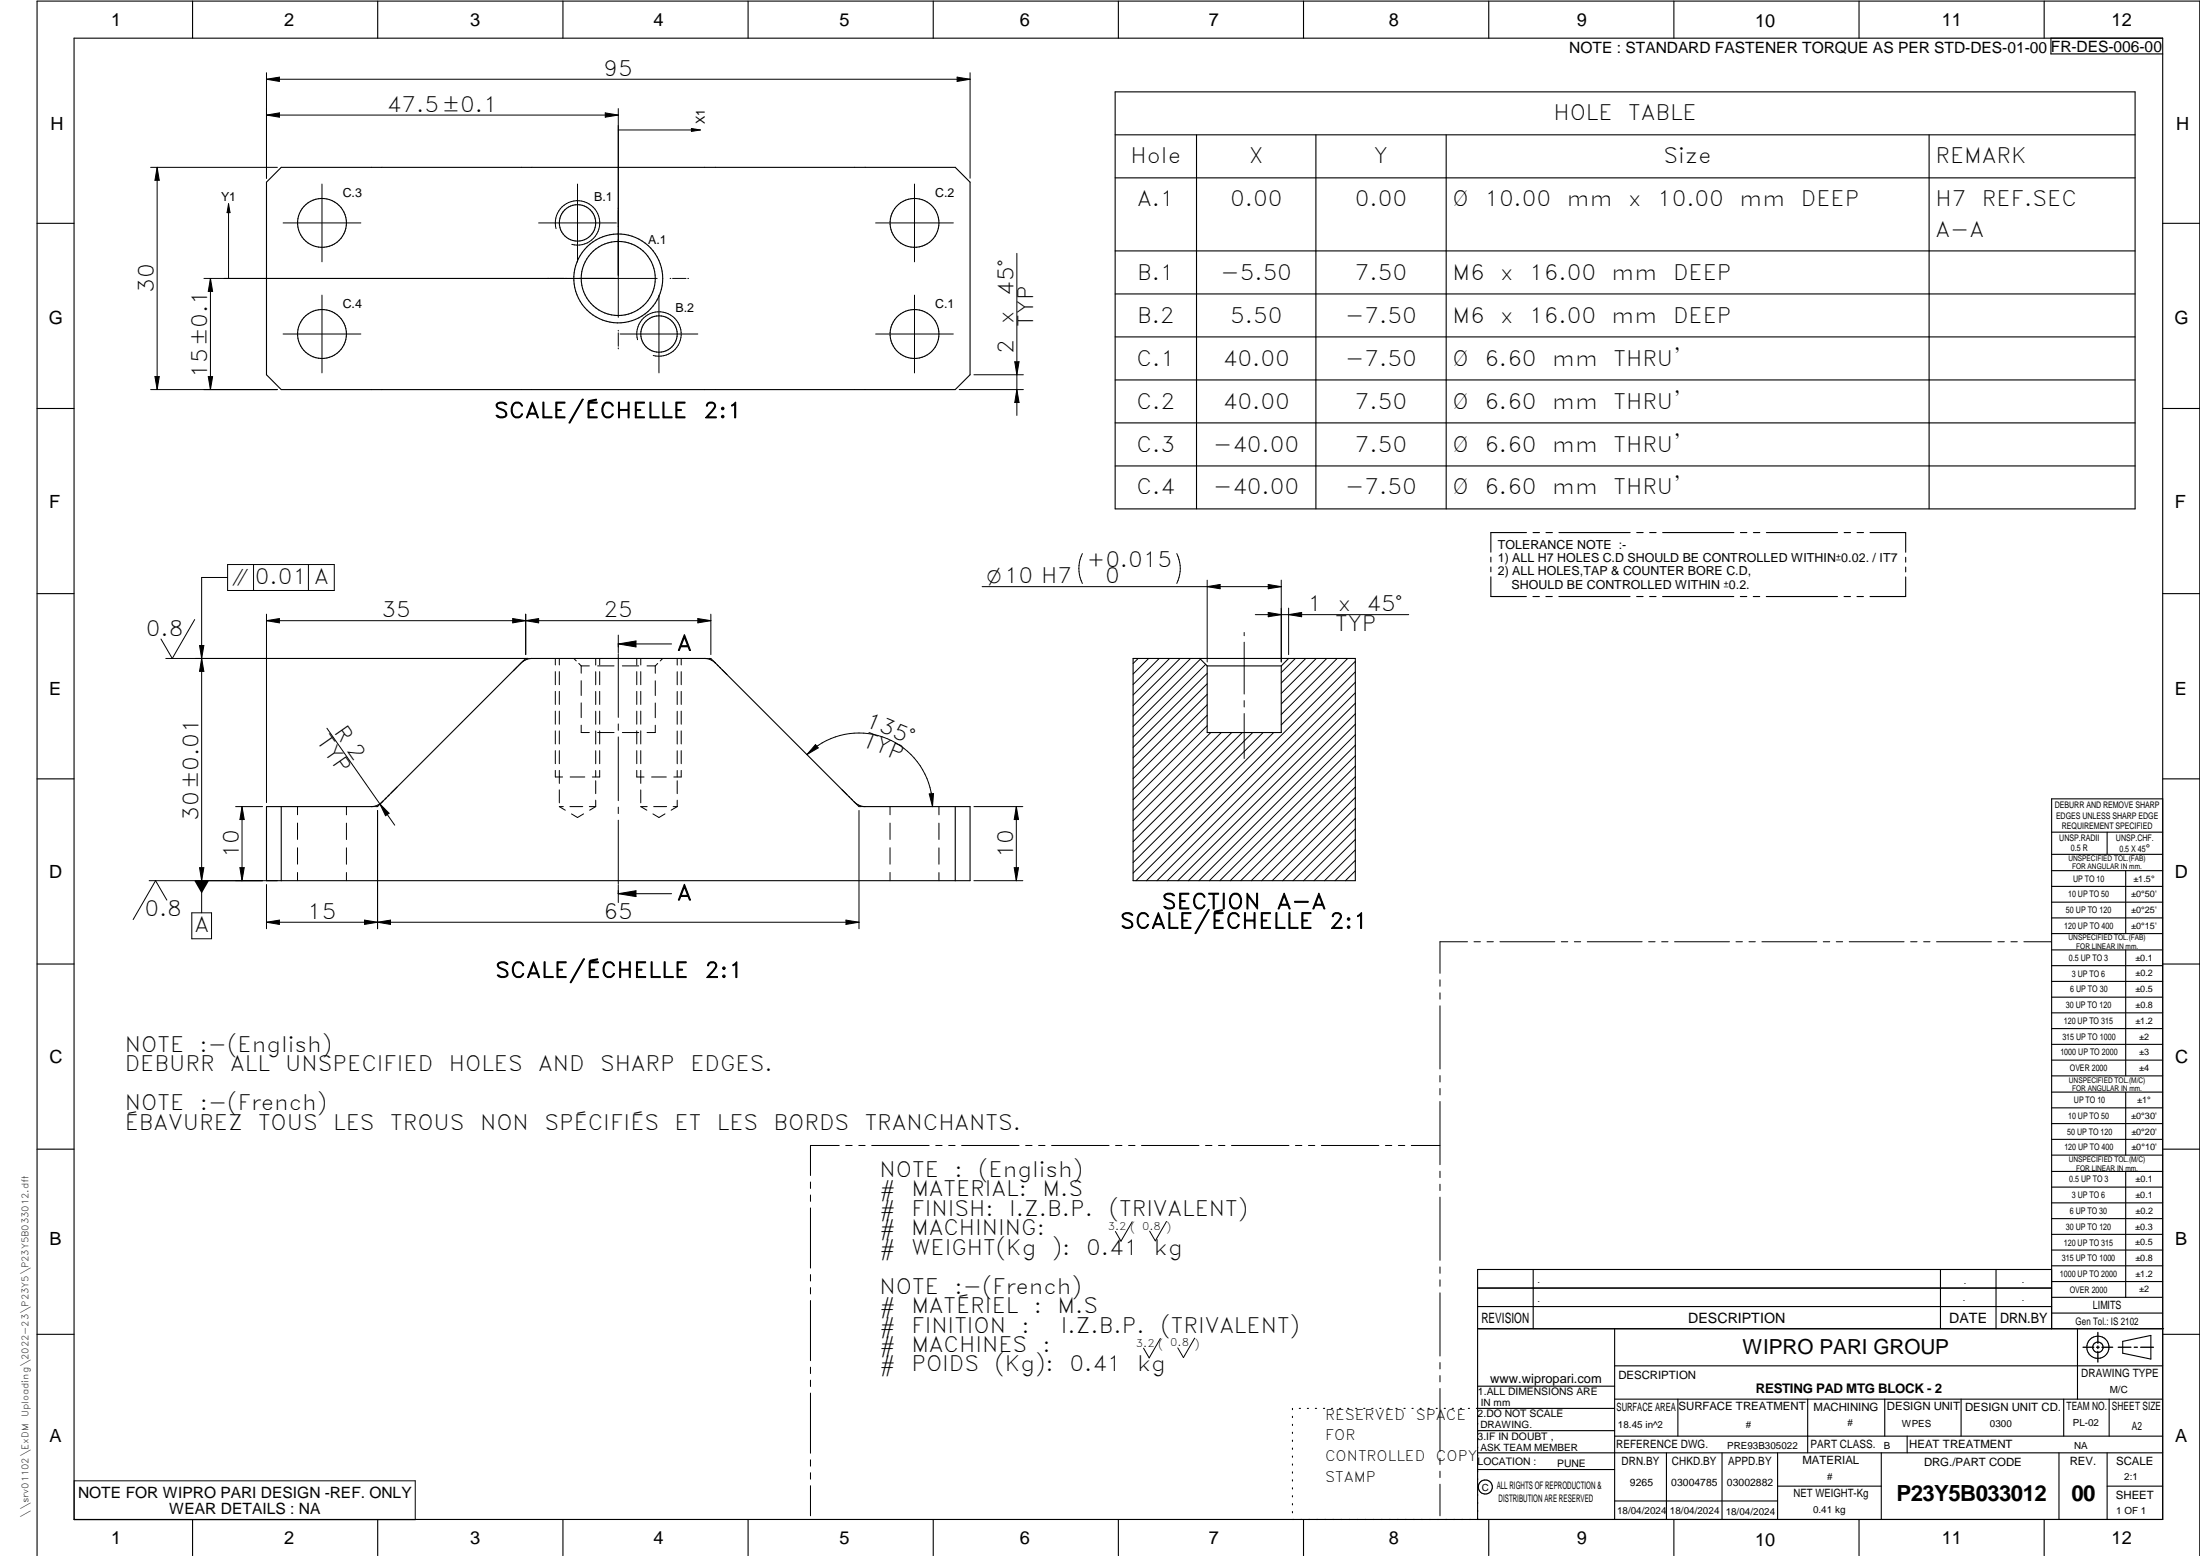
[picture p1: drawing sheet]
<svg xmlns="http://www.w3.org/2000/svg" width="594mm" height="420mm" viewBox="0 0 594 420" stroke-linecap="round" stroke-linejoin="round" font-family="sans-serif">
<g fill="none" stroke="#000" stroke-width=".3">
<path d="M20 10.3h564v400h-564zM52 .3v10M102 .3v10M152 .3v10M202 .3v10M252 .3v10M302 .3v10M352 .3v10M402 .3v10M452 .3v10M502 .3v10M552 .3v10"/>
<path d="M553.8 10.3v4.3h30.2M301.1 36.4h275.5M301.1 24.8h275.5v112.6h-275.5zM323.1 36.4v101M355.3 36.4v101M390.5 36.4v101M520.9 36.4v101M75.9 45.2h182.1l4 4v52l-4 4h-182.1l-3.9-4v-52zM301.1 48h275.5M10 60.3h10M243.9 66a6.6 6.6 0 0 0 9.5-6 6.6 6.6 0 0 0-9.7-5.6 6.6 6.6 0 0 0-.5 11.2l.7 .4M301.1 67.8h275.5"/>
<path d="M301.1 79.4h275.5M584 60.3h10M243.9 96a6.6 6.6 0 0 0 9.7-5.7 6.6 6.6 0 0 0-9.6-5.9 6.6 6.6 0 0 0-.8 11.2l.7 .4M301.1 91h275.5M10 110.3h10M301.1 102.6h275.5M301.1 114.2h275.5M584 110.3h10M301.1 125.8h275.5M402.6 150.5v1.3M402.6 153.1v1.3M402.6 155.8v5.3h9.6"/>
<path d="M412.2 143.8h-9.6v5.3M414 143.8h1.7M417.5 143.8h1.7M421 143.8h19.2M442 143.8h1.7M445.5 143.8h1.7M449 143.8h19.2M470 143.8h1.7M473.5 143.8h1.7M477 143.8h19.2M498 143.8h1.7M501.5 143.8h1.7"/>
<path d="M505 143.8h9.6v5.3M514.6 155.8v5.3h-9.6M514.6 150.5v1.3M514.6 153.1v1.3M10 160.3h10M306 177.8h60v60h-60zM324 177.8l2 2M326 179.8h20M346 179.8v18h-20v-18M348 177.8l-2 2M413.9 161.1h1.8M417.4 161.1h1.8"/>
<path d="M421 161.1h19.2M442 161.1h1.7M445.4 161.1h1.8M449 161.1h19.2M470 161.1h1.7M473.4 161.1h1.8M477 161.1h19.2M498 161.1h1.7M501.5 161.1h1.7M584 160.3h10M10 210.3h10M72 217.8h28.3l1.8-.4 1-.8 38.2-38a3.8 3.8 0 0 1 2.3-.8h46.7l1.8 .4 1 .8 38.2 38a3.8 3.8 0 0 0 2.3 .8h28.4v20h-190z"/>
<path d="M75.9 217.8v20M258 217.8v20M584 215.7h-30v143.1M584 210.3h10M554 230.7h30M554 224.7h30M554 235.1h30M554 239.4h30M569 224.7v6M574 235.1v17M554 243.6h30M554 247.9h30"/>
<path d="M554 252.1h30M554 256.5h30M574 256.5v34M10 260.3h10M554 260.8h30M554 265h30M554 269.3h30M554 273.5h30M554 277.7h30M584 260.3h10M554 282h30M554 286.3h30"/>
<path d="M554 290.5h30M554 294.9h30M554 299.1h30M574 294.9v17M10 310.3h10M554 303.4h30M554 307.7h30M554 311.9h30M554 316.3h30M574 316.3v34M584 310.3h10M554 320.5h30"/>
<path d="M554 324.8h30M554 329.1h30M554 333.3h30M554 337.5h30M399 358.8h185.3M399 352.8h155M399 347.8h155M414 342.8v16M436 358.8v51.5M524 342.8v16M539 342.8v16M554 342.8h-155v67.5"/>
<path d="M554 341.8h30M554 346.1h30M554 350.3h30M554 354.6h30M561 358.8v19M10 360.3h10M399 374.3h37M436 368.8h148M436 377.8h148M453.1 377.8v10M488.1 377.8v14.5M508.9 377.8v10"/>
<path d="M529.6 377.8v10M557.3 377.8v10M569.5 377.8v10M573.2 362.2l7.6-1.6v6.4l-7.6-1.6zM584 360.3h10M349 380.3v.3M349 382.4v.4M349 384.6v.3M349 386.7v.4M349 388.9v.3M349 391v.4M349 393.2v.3"/>
<path d="M349 395.3v.3M349 397.4v.4M349 399.6v.3M350.9 380.3h.3M353 380.3h.3M355.2 380.3h.3M357.4 380.3h.3M359.6 380.3h.3M361.7 380.3h.3M363.9 380.3h.3M366.1 380.3h.3M368.3 380.3h.3"/>
<path d="M370.4 380.3h.3M372.6 380.3h.3M374.8 380.3h.3M376.9 380.3h.4M379.1 380.3h.3M381.3 380.3h.3M383.4 380.3h.4M385.6 380.3h.4M387.8 380.3h.3M390 380.3h.3M392.1 380.3h.4M394.3 380.3h.4"/>
<path d="M396.5 380.3h.3M399 396.8h37M399 392.3h185M399 386.3h37M436 387.8h148M436 380.3h-37.3M450 392.3v18M465 392.3v18M480 392.3v18M508 392.3v18M515 387.8v4.5M556 392.3v18"/>
<path d="M569 392.3v18M52 410.3v9.8M102 410.3v9.8M152 410.3v9.8M202 410.3v9.8M252 410.3v9.8M302 410.3v9.8M349 401.7v.4M349 403.9v.3M349 406v.4M349 408.2v.3M352 410.3v9.8"/>
<path d="M402 410.3v9.8M436 405.3h44M452 410.3v9.8M480 401.3h28M502 410.3v9.8M552 410.3v9.8M569 401.3h15M10 420.1v-419.8h584v419.8"/>
<circle cx="87" cy="60.2" r="6.6"/>
<circle cx="155.9" cy="60.2" r="4.9"/>
<circle cx="167" cy="75.2" r="10"/>
<circle cx="167" cy="75.2" r="12"/>
<circle cx="87" cy="90.2" r="6.6"/>
<circle cx="178" cy="90.2" r="4.9"/>
<circle cx="566.5" cy="363.8" r="1.4"/>
<circle cx="566.5" cy="363.8" r="3"/>
<circle cx="401.1" cy="401.5" r="1.91"/>
</g>
<g fill="none" stroke="#000" stroke-width=".27">
<path d="M72 19.6v28.5M262 19.6v28.5M72 21.4l3.5-.6v1.2zM72 31.1l3.5-.6v1.1zM72 31.1h95M72 21.4h190M163.4 30.5l3.6 .6-3.6 .5zM167 29.3v56.4M167 35.1h22.1M186.7 34.7l2.4 .4-2.4 .4zM258.5 20.8l3.5 .6-3.5 .6zM40.7 45.2h34.2"/>
<path d="M42.4 45.2l.6 3.5h-1.2zM42.4 45.2v60M61.7 55v20.2M61.7 55l.4 2.4h-.8zM86.9 49.7v21M155.9 49.7v21M246.9 49.7v21M55.1 75.2h122.4M56.8 75.2v30M56.8 75.2l.6 3.5h-1.2zM76.4 60.2h21M86.9 79.7v21"/>
<path d="M145.5 60.2h20.9M150.1 61.7a6 6 0 0 1 5.3-7.5 6 6 0 0 1 6.5 6.5 6 6 0 0 1-7.5 5.3M177.9 79.7v21M180.9 75.2h.3M181.6 75.2h3.6M185.7 75.2h.2M236.4 60.2h21M246.9 79.7v21M274.6 68.4v43.8M76.4 90.2h21M167 89.2v.2M167 89.9v3.6"/>
<path d="M167 94v.2M167.4 90.2h21M172.2 91.7a6 6 0 0 1 5.3-7.5 6 6 0 0 1 6.4 6.5 6 6 0 0 1-7.5 5.3M236.4 90.2h21M274 97.7h1.2l-.6 3.5zM40.7 105.2h34.2M41.8 101.7h1.2l-.6 3.5zM56.2 101.7h1.2l-.6 3.5zM259 105.2h17.3M263 101.2h13.3M274.6 105.2l.6 3.5h-1.2zM61.5 155.9h-7v90.6"/>
<path d="M61.5 152.4h28.8v7h-28.8zM68.5 152.4v7M83.3 152.4v7M265.2 158.4h80.8M292.3 149.5a9 9 0 0 0 0 8M317.8 149.5a9 9 0 0 1 0 8M326 156.7v22.1M326 158.4l3.5-.6v1.2zM342.5 157.8l3.5 .6-3.5 .6zM346 156.7v22.1M44.8 177.8h97.9M52.6 167.3l-6.1 10.5-3-5.2"/>
<path d="M53.9 174.3h1.1l-.5 3.5zM54.5 177.8l.5 3.5h-1.1zM72 167.6l3.5-.6v1.2zM72 167.6h120M72 165.8v50.9M138.4 167l3.6 .6-3.6 .6zM140.2 179.6l-.3 .2M140.7 179.1l-.3 .2M142 165.8v11M142 167.6l3.5-.6v1.2zM142 177.8l-1.1 1M142.9 177.8h.1"/>
<path d="M143.1 177.8h.5M150 177.8v1.8M151 177.8v1.8M155 177.8l.6 .7M156.3 179.1l.6 .7M156.9 179.8v2M156.9 179.8h2.2M160.9 177.8v1.8M161.4 179.8h4.4M161.9 177.8v1.8M167 171.5v4.8M167 176.5v17.2"/>
<path d="M167 173.9h14.3M167 173.9l4.7-.8v1.6zM168.1 179.8h4.4M172 177.8v1.8M173 177.8v1.8M174.7 179.8h2.2M176.9 179.8v2M177.6 179.2l-.7 .6M179 177.8l-.7 .7M182.9 177.8v1.8M184 177.8v1.8M188.4 167l3.6 .6-3.6 .6z"/>
<path d="M190.3 177.8h.5M190.9 177.8h.1M191.2 177.8h.1M191.4 177.8h.6l1.3 1.3M192 165.8v11M193.6 179.5l.3 .3M307.4 177.8l-1.4 1.4M310.2 177.8l-4.2 4.2M313 177.8l-7 7M315.8 177.8l-9.8 9.9M318.7 177.8l-12.7 12.7M321.5 177.8l-15.5 15.5"/>
<path d="M324.2 178l-18.2 18.2M325.6 179.4l-19.6 19.6M336 170.8v.9M336 173.4v14M339 166h41.4M342.5 165.4l3.5 .6-3.5 .5zM348 164.2v12.6M348 166l3.5-.6v1.1zM349.8 177.8l-3.8 3.8M352.6 177.8l-6.6 6.6M355.4 177.8l-9.4 9.5M358.3 177.8l-12.3 12.3"/>
<path d="M361.1 177.8l-15.1 15.1M363.9 177.8l-17.9 17.9M366 178.6l-59.2 59.2M88.3 196.6l18.3 26.2M139.7 180.1l-1.1 1M150 181.4v3.5M150 186.7v3.5M150 192v3.6M150 197.4v3.5M151 181.4v3.5M151 186.7v3.5M151 192v3.6"/>
<path d="M151 197.4v3.5M156.9 195.8v2h2.2M156.9 183.8v4M156.9 189.8v4M160.9 181.4v3.5M160.9 186.7v3.5M160.9 192v3.6M160.9 197.4v3.5M161.4 197.8h4.4M161.9 181.4v3.5M161.9 186.7v3.5M161.9 192v3.6"/>
<path d="M161.9 197.4v3.5M167 195.5v1.7M167 199v17.2M168.1 197.8h4.4M172 181.4v3.5M172 186.7v3.5M172 192v3.6M172 197.4v3.5M173 181.4v3.5M173 186.7v3.5M173 192v3.6M173 197.4v3.5"/>
<path d="M176.9 195.8v2h-2.2M176.9 183.8v4M176.9 189.8v4M182.9 181.4v3.5M182.9 186.7v3.5M182.9 192v3.6M182.9 197.4v3.5M184 181.4v3.5M184 186.7v3.5M184 192v3.6M184 197.4v3.5M194.3 180.1l.3 .4"/>
<path d="M195 180.8l1.3 1.4M326 181.8l-20 20M326 184.6l-20 20M326 187.5l-20 20M326 190.3l-20 20M326 193.1l-20 20M326 196l-20 20M327 197.8l-21 21M329.8 197.8l-23.8 23.8M332.6 197.8l-26.6 26.6M335.4 197.8l-29.4 29.5M336 189.2v1.7"/>
<path d="M336 192.7v12.1M338.3 197.8l-32.3 32.3M341.1 197.8l-35.1 35.1M343.9 197.8l-37.9 38M366 198.4l-39.4 39.4M366 195.6l-42.3 42.2M366 192.7l-45.1 45.1M366 189.9l-47.9 47.9M366 187.1l-50.8 50.7M366 184.2l-53.6 53.6M366 181.4l-56.4 56.4M63.6 217.8h7.3"/>
<path d="M65.4 217.8v20M65.4 217.8l.5 3.5h-1.1zM80.3 217.8v2.2M93.5 217.8v2.2M100.3 217.8h.5M100.9 217.8h.1M101.2 217.8h.1M102 218.8v32M102.6 217.1l2.5 2.5-1 .7zM103.5 216.2l-1.5 1.6h-.6M104.3 215.4l-.3 .4M105.2 214.6l-.4 .4"/>
<path d="M107.2 212.6l-1.6 1.6M150 208v1.8h1.9M150 202.7v3.5M151 213.3v3.5M151 202.7v3.5M151 208v3.5M152.1 217.8h-1.1l1.6 1M153.9 217.8h3.5M154 209.8h3.9M154.3 219.8l1.6 .9 1.7-.9M159.1 217.8h1.8M160.9 210.8v3.5"/>
<path d="M160.9 216.1v1.7M160.9 217.8l-1.7 1M160.9 202.7v3.5M160.9 208v1.8M161.9 208v1.8h-2M161.9 202.7v3.5M167 218v1.7M172 202.7v3.5M172 208v1.8h1.9M173 202.7v3.5M173 208v3.5M173 213.3v3.5"/>
<path d="M174.8 217.8h-1.8l1.7 1M176 209.8h3.9M176.3 219.8l1.6 .9 1.7-.9M176.5 217.8h3.5M181.8 217.8h1.1M182.9 202.7v3.5M182.9 208v1.8M182.9 210.8v3.5M182.9 216.1v1.7M182.9 217.8l-1.7 1M184 202.7v3.5M184 208v1.8h-2.1"/>
<path d="M217.9 203.8a19.9 19.9 0 0 1 21.7-4.3 19.9 19.9 0 0 1 12.2 18.3M220.2 201.1l.8 .9-3.1 1.8zM227.3 213.2l1.5 1.4M229.1 215l.4 .3M229.8 215.7l.4 .3M230.5 216.4l1.5 1.4h.5M232 218.8v32M232.6 217.8h.1M232.9 217.8h.1M233.1 217.8h.5M240.3 217.8v2.2M250.9 214.4l1.2-.1-.3 3.5z"/>
<path d="M253.5 217.8v2.2M263 217.8h13.2M274.4 217.8l.6 3.5h-1.1zM274.4 217.8v20M366 218.2l-19.6 19.6M366 215.3l-22.5 22.5M366 212.5l-25.3 25.3M366 209.7l-28.1 28.1M366 206.9l-31 30.9M366 204l-33.8 33.8M366 201.2l-36.6 36.6M40.3 237.8h34.6"/>
<path d="M53.9 234.3h1.1l-.5 3.5zM64.8 234.3h1.1l-.5 3.5zM72 238.8v12M80.3 222.2v4.5M80.3 228.9v4.4M80.3 235.6v2.2M93.5 222.3v4.4M93.5 228.9v4.5M93.5 235.6v2.2M167 221.5v17.2M167 238.9v4.8M240.3 222.2v4.5"/>
<path d="M240.3 228.9v4.4M240.3 235.6v2.2M253.5 222.3v4.4M253.5 228.9v4.5M253.5 235.6v2.2M263 237.8h13.2M273.9 234.3h1.1l-.6 3.5zM366 232.3l-5.5 5.5M366 229.5l-8.3 8.3M366 226.7l-11.2 11.1M366 223.8l-14 14M366 221l-16.8 16.8"/>
<path d="M366 235.1l-2.7 2.7M45.1 243.1l-3.1-5.3-6 10.5M51.8 246.5h5.3v7h-5.3zM72 249l3.5-.5v1.1zM72 249h160M98.4 248.5l3.6 .5-3.6 .6zM102 249l3.4-.5v1.1zM167 241.3l4.7-.8v1.6zM167 241.3h14.3M228.4 248.5l3.6 .5-3.6 .6zM396.3 254.3h-7.5v8.5M398 254.3h1.8"/>
<path d="M401.5 254.3h1.8M405 254.3h14.9M421.6 254.3h1.7M425.1 254.3h1.7M428.6 254.3h14.8M445.2 254.3h1.7M448.7 254.3h1.7M452.2 254.3h14.8M468.8 254.3h1.7M472.3 254.3h1.7M475.8 254.3h14.8M492.4 254.3h1.7"/>
<path d="M495.9 254.3h1.7M499.4 254.3h14.8M515.9 254.3h1.8M519.4 254.3h1.8M522.9 254.3h14.9M539.5 254.3h1.7M543 254.3h1.7M546.5 254.3h7.4M388.8 264.6v1.7M388.8 268.1v1.7M388.8 271.6v17M388.8 290.4v1.8"/>
<path d="M388.8 293.9v1.8M388.8 297.4v17.1M218.9 319.2v1.7M226.6 309.3h-7.7v8.1M228.4 309.3h1.7M231.9 309.3h1.7M235.4 309.3h15.5M252.7 309.3h1.7M256.2 309.3h1.7M259.7 309.3h15.5M277 309.3h1.7M280.5 309.3h1.7"/>
<path d="M284 309.3h15.5M301.2 309.3h1.8M304.8 309.3h1.7M308.2 309.3h15.6M325.5 309.3h1.8M329 309.3h1.8M332.5 309.3h15.6M349.8 309.3h1.8M353.3 309.3h1.7M356.8 309.3h15.5M374.1 309.3h1.7M377.6 309.3h1.7"/>
<path d="M381.1 309.3h7.7M388.8 316.3v1.7M388.8 319.8v1.7M218.9 322.7v1.7M218.9 326.2v16.2M305.7 329.9l-3 5.3-1.5-2.7M315 329.8l-3 5.3-1.6-2.7M388.8 323.3v17M218.9 344.2v1.7M218.9 347.7v1.7M218.9 351.2v16.2M388.8 342.1v1.7"/>
<path d="M388.8 345.6v1.7M388.8 349.1v17.1M218.9 369.2v1.7M218.9 372.7v1.7M218.9 376.2v16.2M313.3 361.4l-3 5.3-1.5-2.7M322.6 361.3l-3 5.3-1.6-2.6M388.8 367.9v1.8M388.8 371.4v1.7M388.8 374.9v17.1M20 399.9h92.1v10.5h-92.1zM218.9 394.2v1.7"/>
<path d="M218.9 397.7v1.7M388.8 393.8v1.7M388.8 397.3v1.7M218.9 401.2v8.1M388.8 400.8v8.5"/>
</g>
<path d="M566.5 359.8v2.9M562.5 363.8h2.9M566.1 363.8h.8M566.5 363.5v.7M566.5 364.9v2.9M567.6 363.8h2.9M572 363.8h3.4M576.3 363.8h.9M578.1 363.8h3.4" fill="none" stroke="#000" stroke-width=".36"/>
<g fill="#000">
<path d="M72 31.1l3.5-.6v1.1zM72 21.4l3.5-.6v1.2zM163.4 30.5l3.6 .6-3.6 .5zM186.7 34.7l2.4 .4-2.4 .4zM258.5 20.8l3.5 .6-3.5 .6zM42.4 45.2l.6 3.5h-1.2zM61.7 55l.4 2.4h-.8zM56.8 75.2l.6 3.5h-1.2zM274 97.7h1.2l-.6 3.5zM41.8 101.7h1.2l-.6 3.5zM56.2 101.7h1.2l-.6 3.5zM274.6 105.2l.6 3.5h-1.2z"/>
<path d="M326 158.4l3.5-.6v1.2zM342.5 157.8l3.5 .6-3.5 .6zM53.9 174.3h1.1l-.5 3.5zM72 167.6l3.5-.6v1.2zM138.4 167l3.6 .6-3.6 .6zM142 167.6l3.5-.6v1.2zM167 173.9l4.7-.8v1.6zM188.4 167l3.6 .6-3.6 .6zM342.5 165.4l3.5 .6-3.5 .5zM348 166l3.5-.6v1.1zM54.5 177.8l.5 3.5h-1.1zM220.2 201.1l.8 .9-3.1 1.8z"/>
<path d="M250.9 214.4l1.2-.1-.3 3.5zM53.9 234.3h1.1l-.5 3.5zM52.4 237.8h4.1l-2 3.5zM64.8 234.3h1.1l-.5 3.5zM65.4 217.8l.5 3.5h-1.1zM102.6 217.1l2.5 2.5-1 .7zM274.4 217.8l.6 3.5h-1.1zM273.9 234.3h1.1l-.6 3.5zM72 249l3.5-.5v1.1zM98.4 248.5l3.6 .5-3.6 .6zM102 249l3.4-.5v1.1zM167 241.3l4.7-.8v1.6z"/>
<path d="M228.4 248.5l3.6 .5-3.6 .6z"/>
</g>
<g font-size="6">
<text x="512.1" y="405.2">P23Y5B033012</text>
<text x="559.4" y="405.2">00</text>
</g>
<g font-size="5.7">
<text x="163" y="20.5">95</text>
<text x="104.5" y="30.2">47.5±0.1</text>
<text x="419.5" y="32.5">HOLE</text>
<text x="439.7" y="32.5">TABLE</text>
<text x="305.3" y="44.1">Hole</text>
<text x="337.2" y="44.1">X</text>
<text x="371" y="44.1">Y</text>
<text x="449.2" y="44.1">Size</text>
<text x="522.7" y="44.1">REMARK</text>
<text x="307" y="55.8">A.1</text>
<text x="332.2" y="55.8">0.00</text>
<text x="365.9" y="55.8">0.00</text>
<text x="392.3" y="55.8">Ø</text>
<text x="400.8" y="55.8">10.00</text>
<text x="423.1" y="55.8">mm</text>
<text x="439.7" y="55.8">x</text>
<text x="447.5" y="55.8">10.00</text>
<text x="469.7" y="55.8">mm</text>
<text x="486.3" y="55.8">DEEP</text>
<text x="522.7" y="55.8">H7</text>
<text x="535.2" y="55.8">REF.SEC</text>
<text x="522.7" y="63.9">A-A</text>
<text x="307" y="75.5">B.1</text>
<text x="329.6" y="75.5">-5.50</text>
<text x="365.9" y="75.5">7.50</text>
<text x="392.3" y="75.5">M6</text>
<text x="405.1" y="75.5">x</text>
<text x="412.9" y="75.5">16.00</text>
<text x="435.2" y="75.5">mm</text>
<text x="451.8" y="75.5">DEEP</text>
<text x="41.5" y="79.1" transform="rotate(-90 41.5 79.1)">30</text>
<text x="273.7" y="79.8" transform="rotate(-90 273.7 79.8)">45°</text>
<text x="273.7" y="87.6" transform="rotate(-90 273.7 87.6)">x</text>
<text x="279" y="88.3" transform="rotate(-90 279 88.3)">TYP</text>
<text x="307" y="87.1">B.2</text>
<text x="332.2" y="87.1">5.50</text>
<text x="363.3" y="87.1">-7.50</text>
<text x="392.3" y="87.1">M6</text>
<text x="405.1" y="87.1">x</text>
<text x="412.9" y="87.1">16.00</text>
<text x="435.2" y="87.1">mm</text>
<text x="451.8" y="87.1">DEEP</text>
<text x="273.7" y="95.7" transform="rotate(-90 273.7 95.7)">2</text>
<text x="306.9" y="98.7">C.1</text>
<text x="330.2" y="98.7">40.00</text>
<text x="363.3" y="98.7">-7.50</text>
<text x="392.3" y="98.7">Ø</text>
<text x="400.8" y="98.7">6.60</text>
<text x="419.1" y="98.7">mm</text>
<text x="435.7" y="98.7">THRU'</text>
<text x="56" y="102.1" transform="rotate(-90 56 102.1)">15±0.1</text>
<text x="133.4" y="112.8">SCALE/ÉCHELLE</text>
<text x="190" y="112.8">2:1</text>
<text x="306.9" y="110.3">C.2</text>
<text x="330.2" y="110.3">40.00</text>
<text x="365.9" y="110.3">7.50</text>
<text x="392.3" y="110.3">Ø</text>
<text x="400.8" y="110.3">6.60</text>
<text x="419.1" y="110.3">mm</text>
<text x="435.7" y="110.3">THRU'</text>
<text x="306.9" y="121.9">C.3</text>
<text x="327.6" y="121.9">-40.00</text>
<text x="365.9" y="121.9">7.50</text>
<text x="392.3" y="121.9">Ø</text>
<text x="400.8" y="121.9">6.60</text>
<text x="419.1" y="121.9">mm</text>
<text x="435.7" y="121.9">THRU'</text>
<text x="306.9" y="133.5">C.4</text>
<text x="327.6" y="133.5">-40.00</text>
<text x="363.3" y="133.5">-7.50</text>
<text x="392.3" y="133.5">Ø</text>
<text x="400.8" y="133.5">6.60</text>
<text x="419.1" y="133.5">mm</text>
<text x="435.7" y="133.5">THRU'</text>
<text x="293.5" y="153">+0.015</text>
<text x="68.8" y="157.7">0.01 A</text>
<text x="298.5" y="157.5">0</text>
<text x="103" y="166.7">35</text>
<text x="163" y="166.7">25</text>
<text x="353.1" y="165.1">1</text>
<text x="361.2" y="165.1">x</text>
<text x="369" y="165.1">45°</text>
<text x="39.4" y="171.7">0.8</text>
<text x="360.5" y="170.3">TYP</text>
<text x="182.8" y="175.6">A</text>
<text x="90" y="197.6" transform="rotate(55 90 197.6)">R 2</text>
<text x="233.4" y="195.9" transform="rotate(22 233.4 195.9)">135°</text>
<text x="85.4" y="200.2" transform="rotate(55 85.4 200.2)">TYP</text>
<text x="232.7" y="201.4" transform="rotate(22 232.7 201.4)">TYP</text>
<text x="53.6" y="221.6" transform="rotate(-90 53.6 221.6)">30±0.01</text>
<text x="64.5" y="231.8" transform="rotate(-90 64.5 231.8)">10</text>
<text x="273.6" y="231.8" transform="rotate(-90 273.6 231.8)">10</text>
<text x="182.8" y="243.1">A</text>
<text x="313.7" y="245.4">SECTION</text>
<text x="344.8" y="245.4">A-A</text>
<text x="39" y="247.4">0.8</text>
<text x="52.5" y="251.7">A</text>
<text x="83" y="248.2">15</text>
<text x="163" y="248.2">65</text>
<text x="302.4" y="250.7">SCALE/ÉCHELLE</text>
<text x="359" y="250.7">2:1</text>
<text x="133.7" y="264">SCALE/ÉCHELLE</text>
<text x="190.3" y="264">2:1</text>
<text x="33.7" y="284.1">NOTE</text>
<text x="53.9" y="284.1">:-(English)</text>
<text x="33.7" y="289.3">DEBURR</text>
<text x="62.2" y="289.3">ALL</text>
<text x="77" y="289.3">UNSPECIFIED</text>
<text x="121.2" y="289.3">HOLES</text>
<text x="145.3" y="289.3">AND</text>
<text x="162" y="289.3">SHARP</text>
<text x="186.4" y="289.3">EDGES.</text>
<text x="33.7" y="299.8">NOTE</text>
<text x="53.9" y="299.8">:-(French)</text>
<text x="33.7" y="305.1">ÉBAVUREZ</text>
<text x="69.7" y="305.1">TOUS</text>
<text x="90" y="305.1">LES</text>
<text x="105.3" y="305.1">TROUS</text>
<text x="129.6" y="305.1">NON</text>
<text x="147" y="305.1">SPÉCIFIÉS</text>
<text x="182.1" y="305.1">ET</text>
<text x="193.6" y="305.1">LES</text>
<text x="208.9" y="305.1">BORDS</text>
<text x="233.5" y="305.1">TRANCHANTS.</text>
<text x="237.5" y="317.8">NOTE</text>
<text x="257.7" y="317.8">:</text>
<text x="264.2" y="317.8">(English)</text>
<text x="237.5" y="323.1">#</text>
<text x="246.1" y="323.1">MATERIAL:</text>
<text x="281.5" y="323.1">M.S</text>
<text x="237.5" y="328.3">#</text>
<text x="246.1" y="328.3">FINISH:</text>
<text x="272.5" y="328.3">I.Z.B.P.</text>
<text x="299.4" y="328.3">(TRIVALENT)</text>
<text x="237.5" y="333.6">#</text>
<text x="246.1" y="333.6">MACHINING:</text>
<text x="237.5" y="338.8">#</text>
<text x="246.1" y="338.8">WEIGHT(Kg</text>
<text x="284" y="338.8">):</text>
<text x="293.3" y="338.8">0.41</text>
<text x="311.6" y="338.8">kg</text>
<text x="237.5" y="349.3">NOTE</text>
<text x="257.7" y="349.3">:-(French)</text>
<text x="237.5" y="354.6">#</text>
<text x="237.5" y="359.8">#</text>
<text x="246.1" y="354.6">MATÉRIEL</text>
<text x="246.1" y="359.8">FINITION</text>
<text x="275.9" y="359.8">:</text>
<text x="279.2" y="354.6">:</text>
<text x="285.6" y="354.6">M.S</text>
<text x="286.5" y="359.8">I.Z.B.P.</text>
<text x="313.4" y="359.8">(TRIVALENT)</text>
<text x="237.5" y="365.1">#</text>
<text x="246.1" y="365.1">MACHINES</text>
<text x="281.6" y="365.1">:</text>
<text x="237.5" y="370.3">#</text>
<text x="246.1" y="370.3">POIDS</text>
<text x="268.6" y="370.3">(Kg):</text>
<text x="288.8" y="370.3">0.41</text>
<text x="307.1" y="370.3">kg</text>
</g>
<text font-size="5.6" x="470.5" y="365.5">WIPRO PARI GROUP</text>
<g font-size="5.4">
<text x="62.7" y="157.7">i</text>
<text x="266.4" y="157.5">O10 H7</text>
</g>
<g font-size="4.9">
<text x="30" y="7">1</text>
<text x="76.7" y="7">2</text>
<text x="127" y="7">3</text>
<text x="176.5" y="7">4</text>
<text x="226.7" y="7">5</text>
<text x="275.4" y="7">6</text>
<text x="326.4" y="7">7</text>
<text x="375" y="7">8</text>
<text x="425.8" y="7">9</text>
<text x="473.9" y="7.4">10</text>
<text x="524.3" y="7">11</text>
<text x="570.2" y="7">12</text>
<text x="13.6" y="35.2">H</text>
<text x="587.6" y="35.2">H</text>
<text x="13.2" y="87.5">G</text>
<text x="587.2" y="87.5">G</text>
<text x="13.3" y="137.1">F</text>
<text x="587.3" y="137.1">F</text>
<text x="13.3" y="187.6">E</text>
<text x="587.3" y="187.6">E</text>
<text x="13.3" y="237">D</text>
<text x="587.3" y="237">D</text>
<text x="13.4" y="287.1">C</text>
<text x="587.4" y="287.1">C</text>
<text x="13.4" y="336.3">B</text>
<text x="587.4" y="336.3">B</text>
<text x="13.4" y="389.3">A</text>
<text x="587.4" y="389.3">A</text>
<text x="30" y="417">1</text>
<text x="76.7" y="417">2</text>
<text x="127" y="417">3</text>
<text x="176.5" y="417">4</text>
<text x="226.7" y="417">5</text>
<text x="275.4" y="417">6</text>
<text x="326.4" y="417">7</text>
<text x="375" y="417">8</text>
<text x="425.8" y="417">9</text>
<text x="473.9" y="417.4">10</text>
<text x="524.3" y="417">11</text>
<text x="570.2" y="417">12</text>
</g>
<g font-size="4.2">
<text x="423.7" y="14.3">NOTE : STANDARD FASTENER TORQUE AS PER STD-DES-01-00</text>
<text x="553.8" y="14">FR-DES-006-00</text>
<text x="21.1" y="404.4">NOTE FOR WIPRO PARI DESIGN -REF. ONLY</text>
<text x="45.7" y="408.9">WEAR DETAILS : NA</text>
</g>
<g font-size="3.9">
<text x="357.8" y="383.4">RESERVED</text>
<text x="382.3" y="383.4">SPACE</text>
<text x="357.8" y="388.9">FOR</text>
<text x="357.8" y="394.5">CONTROLLED</text>
<text x="387.8" y="394.5">COPY</text>
<text x="357.8" y="400.1">STAMP</text>
</g>
<g font-size="3.8">
<text x="400.1" y="357.1">REVISION</text>
<text x="455.9" y="357.1">DESCRIPTION</text>
<text x="526.4" y="357.1">DATE</text>
<text x="540.1" y="357.1">DRN.BY</text>
</g>
<text font-size="3.6" x="474.2" y="376.2">RESTING PAD MTG BLOCK - 2</text>
<text font-size="3.5" x="402.4" y="373.3">www.wipropari.com</text>
<g font-size="3.4">
<text x="190.3" y="33.4" transform="rotate(-90 190.3 33.4)">X1</text>
<text x="92.5" y="53.2">C.3</text>
<text x="252.5" y="53.2">C.2</text>
<text x="59.7" y="54.2">Y1</text>
<text x="160.4" y="54.4">B.1</text>
<text x="175" y="65.8">A.1</text>
<text x="92.5" y="83.2">C.4</text>
<text x="252.5" y="83.2">C.1</text>
<text x="182.4" y="84.4">B.2</text>
<text x="404.4" y="148.1">TOLERANCE NOTE :-</text>
<text x="404.4" y="155.3">2) ALL HOLES,TAP &amp; COUNTER BORE C.D,</text>
<text x="404.4" y="151.7">1) ALL H7 HOLES C.D SHOULD BE CONTROLLED WITHINu0.02. / IT7</text>
<text x="408.2" y="158.9">SHOULD BE CONTROLLED WITHIN u0.2.</text>
</g>
<g font-size="3.1">
<text x="565.2" y="353.5">LIMITS</text>
<text x="562" y="371.7">DRAWING TYPE</text>
<text x="437" y="372.3">DESCRIPTION</text>
<text x="436.5" y="380.9">SURFACE AREA</text>
<text x="453.3" y="380.9">SURFACE TREATMENT</text>
<text x="489.7" y="380.9">MACHINING</text>
<text x="509.5" y="380.9">DESIGN UNIT</text>
<text x="530.6" y="380.9">DESIGN UNIT CD.</text>
<text x="558" y="380.7">TEAM NO.</text>
<text x="570.3" y="380.7">SHEET SIZE</text>
<text x="575.6" y="386.1">A2</text>
<text x="436.4" y="391.1">REFERENCE DWG.</text>
<text x="437.9" y="395.5">DRN.BY</text>
<text x="451.5" y="395.5">CHKD.BY</text>
<text x="466.6" y="395.5">APPD.BY</text>
<text x="486.7" y="395.4">MATERIAL</text>
<text x="488.9" y="391">PART CLASS.</text>
<text x="515.6" y="391">HEAT TREATMENT</text>
<text x="519.6" y="395.9">DRG./PART CODE</text>
<text x="558.9" y="395.6">REV.</text>
<text x="571.4" y="395.6">SCALE</text>
<text x="484.3" y="404.3">NET WEIGHT-Kg</text>
<text x="571.4" y="404.7">SHEET</text>
</g>
<text font-size="3" x="579.5" y="230.1">°</text>
<g font-size="2.8">
<text x="299.1" y="332.1">3.2 ( 0.8 )</text>
<text x="560.5" y="357.7">Gen Tol.: IS 2102</text>
<text x="306.7" y="363.6">3.2 ( 0.8 )</text>
<text x="399.1" y="376.7">1.ALL DIMENSIONS ARE</text>
<text x="399" y="382.7">2.DO NOT SCALE</text>
<text x="399" y="388.7">3.IF IN DOUBT ,</text>
<text x="399" y="395.5">LOCATION :</text>
<text x="420.5" y="396">PUNE</text>
<text x="440.2" y="401.3">9265</text>
<text x="451.3" y="401.2">03004785</text>
<text x="466.3" y="401.3">03002882</text>
<text x="404.2" y="402">ALL RIGHTS OF REPRODUCTION &amp;</text>
<text x="404.7" y="405.4">DISTRIBUTION ARE RESERVED</text>
</g>
<g font-size="2.7">
<text x="569.7" y="376.2">M/C</text>
<text x="399.9" y="379.7">IN mm</text>
<text x="399.8" y="385.7">DRAWING.</text>
<text x="436.9" y="385.5">18.45 in^2</text>
<text x="471.4" y="385.6">#</text>
<text x="498.9" y="385.1">#</text>
<text x="513.6" y="385.3">WPES</text>
<text x="537.3" y="385.2">0300</text>
<text x="559.7" y="385.2">PL-02</text>
<text x="399.8" y="391.8">ASK TEAM MEMBER</text>
<text x="466.4" y="391.2">PRE93B305022</text>
<text x="508.7" y="391.2">B</text>
<text x="560.1" y="391.2">NA</text>
<text x="493.4" y="399.6">#</text>
<text x="573.6" y="399.8">2:1</text>
<text x="400.1" y="402.5">C</text>
<text x="436.7" y="408.7">18/04/2024</text>
<text x="450.9" y="408.8">18/04/2024</text>
<text x="466" y="409">18/04/2024</text>
<text x="489.6" y="408.5">0.41 kg</text>
<text x="571.5" y="408.7">1 OF 1</text>
</g>
<g font-size="2.5">
<text x="559.2" y="229.9">0.5 R</text>
<text x="572.3" y="230.1">0.5 X 45</text>
<text x="559.4" y="323.5">3 UP TO 6</text>
<text x="558.9" y="327.8">6 UP TO 30</text>
<text x="557.8" y="332">30 UP TO 120</text>
<text x="415.2" y="346.4">.</text>
<text x="530.3" y="346.6">.</text>
<text x="545.9" y="346.4">.</text>
<text x="415.2" y="351.5">.</text>
<text x="530.1" y="351.3">.</text>
<text x="545.9" y="351.4">.</text>
</g>
<g font-size="2.4">
<text x="554.9" y="218.3">DEBURR AND REMOVE SHARP</text>
<text x="555.2" y="221.1">EDGES UNLESS SHARP EDGE</text>
<text x="556.1" y="227.2">UNSP.RADII</text>
<text x="556.8" y="223.8">REQUIREMENT SPECIFIED</text>
<text x="571.4" y="227">UNSP.CHF.</text>
<text x="559.8" y="238">UP TO 10</text>
<text x="576.1" y="238.1">±1.5°</text>
<text x="558.5" y="242.3">10 UP TO 50</text>
<text x="575.5" y="242.3">±0°50'</text>
<text x="557.4" y="250.8">120 UP TO 400</text>
<text x="557.9" y="246.5">50 UP TO 120</text>
<text x="575.5" y="250.8">±0°15'</text>
<text x="575.5" y="246.6">±0°25'</text>
<text x="558.7" y="259.4">0.5 UP TO 3</text>
<text x="559.5" y="263.7">3 UP TO 6</text>
<text x="576.6" y="259.4">±0.1</text>
<text x="576.6" y="263.7">±0.2</text>
<text x="559" y="268">6 UP TO 30</text>
<text x="576.6" y="268">±0.5</text>
<text x="557.9" y="272.2">30 UP TO 120</text>
<text x="576.6" y="272.2">±0.8</text>
<text x="556.9" y="280.7">315 UP TO 1000</text>
<text x="557.3" y="276.5">120 UP TO 315</text>
<text x="576.6" y="276.5">±1.2</text>
<text x="577.7" y="280.7">±2</text>
<text x="556.4" y="284.9">1000 UP TO 2000</text>
<text x="577.6" y="285">±3</text>
<text x="558.9" y="289.2">OVER 2000</text>
<text x="577.7" y="289.3">±4</text>
<text x="560" y="297.9">UP TO 10</text>
<text x="577.1" y="297.9">±1°</text>
<text x="558.5" y="302.1">10 UP TO 50</text>
<text x="575.5" y="302.2">±0°30'</text>
<text x="557.5" y="310.6">120 UP TO 400</text>
<text x="558.2" y="306.4">50 UP TO 120</text>
<text x="575.5" y="310.6">±0°10'</text>
<text x="575.5" y="306.4">±0°20'</text>
<text x="558.8" y="319.2">0.5 UP TO 3</text>
<text x="576.6" y="323.5">±0.1</text>
<text x="576.6" y="319.3">±0.1</text>
<text x="576.7" y="327.8">±0.2</text>
<text x="576.6" y="332">±0.3</text>
<text x="556.8" y="340.6">315 UP TO 1000</text>
<text x="557.3" y="336.3">120 UP TO 315</text>
<text x="576.6" y="336.3">±0.5</text>
<text x="576.6" y="340.6">±0.8</text>
<text x="556.2" y="344.8">1000 UP TO 2000</text>
<text x="576.6" y="344.8">±1.2</text>
<text x="558.9" y="349">OVER 2000</text>
<text x="577.7" y="349">±2</text>
<text x="7.7" y="382.7" transform="rotate(-90 7.7 382.7)">Uploading\2022-23\P23Y5\P23Y5B033012.dft</text>
<text x="7.7" y="409.9" transform="rotate(-90 7.7 409.9)">\\srv01102\ExDM</text>
</g>
<g font-size="2.1">
<text x="558.6" y="232.4">UNSPECIFIED TOL.(FAB)</text>
<text x="559.5" y="234.8">FOR ANGULAR IN mm.</text>
<text x="558.6" y="254">UNSPECIFIED TOL.(FAB)</text>
<text x="560.7" y="256.3">FOR LINEAR IN mm.</text>
<text x="558.7" y="292.4">UNSPECIFIED TOL.(M/C)</text>
<text x="559.6" y="294.7">FOR ANGULAR IN mm.</text>
<text x="558.7" y="313.8">UNSPECIFIED TOL.(M/C)</text>
<text x="560.6" y="316.2">FOR LINEAR IN mm.</text>
</g>
</svg>
